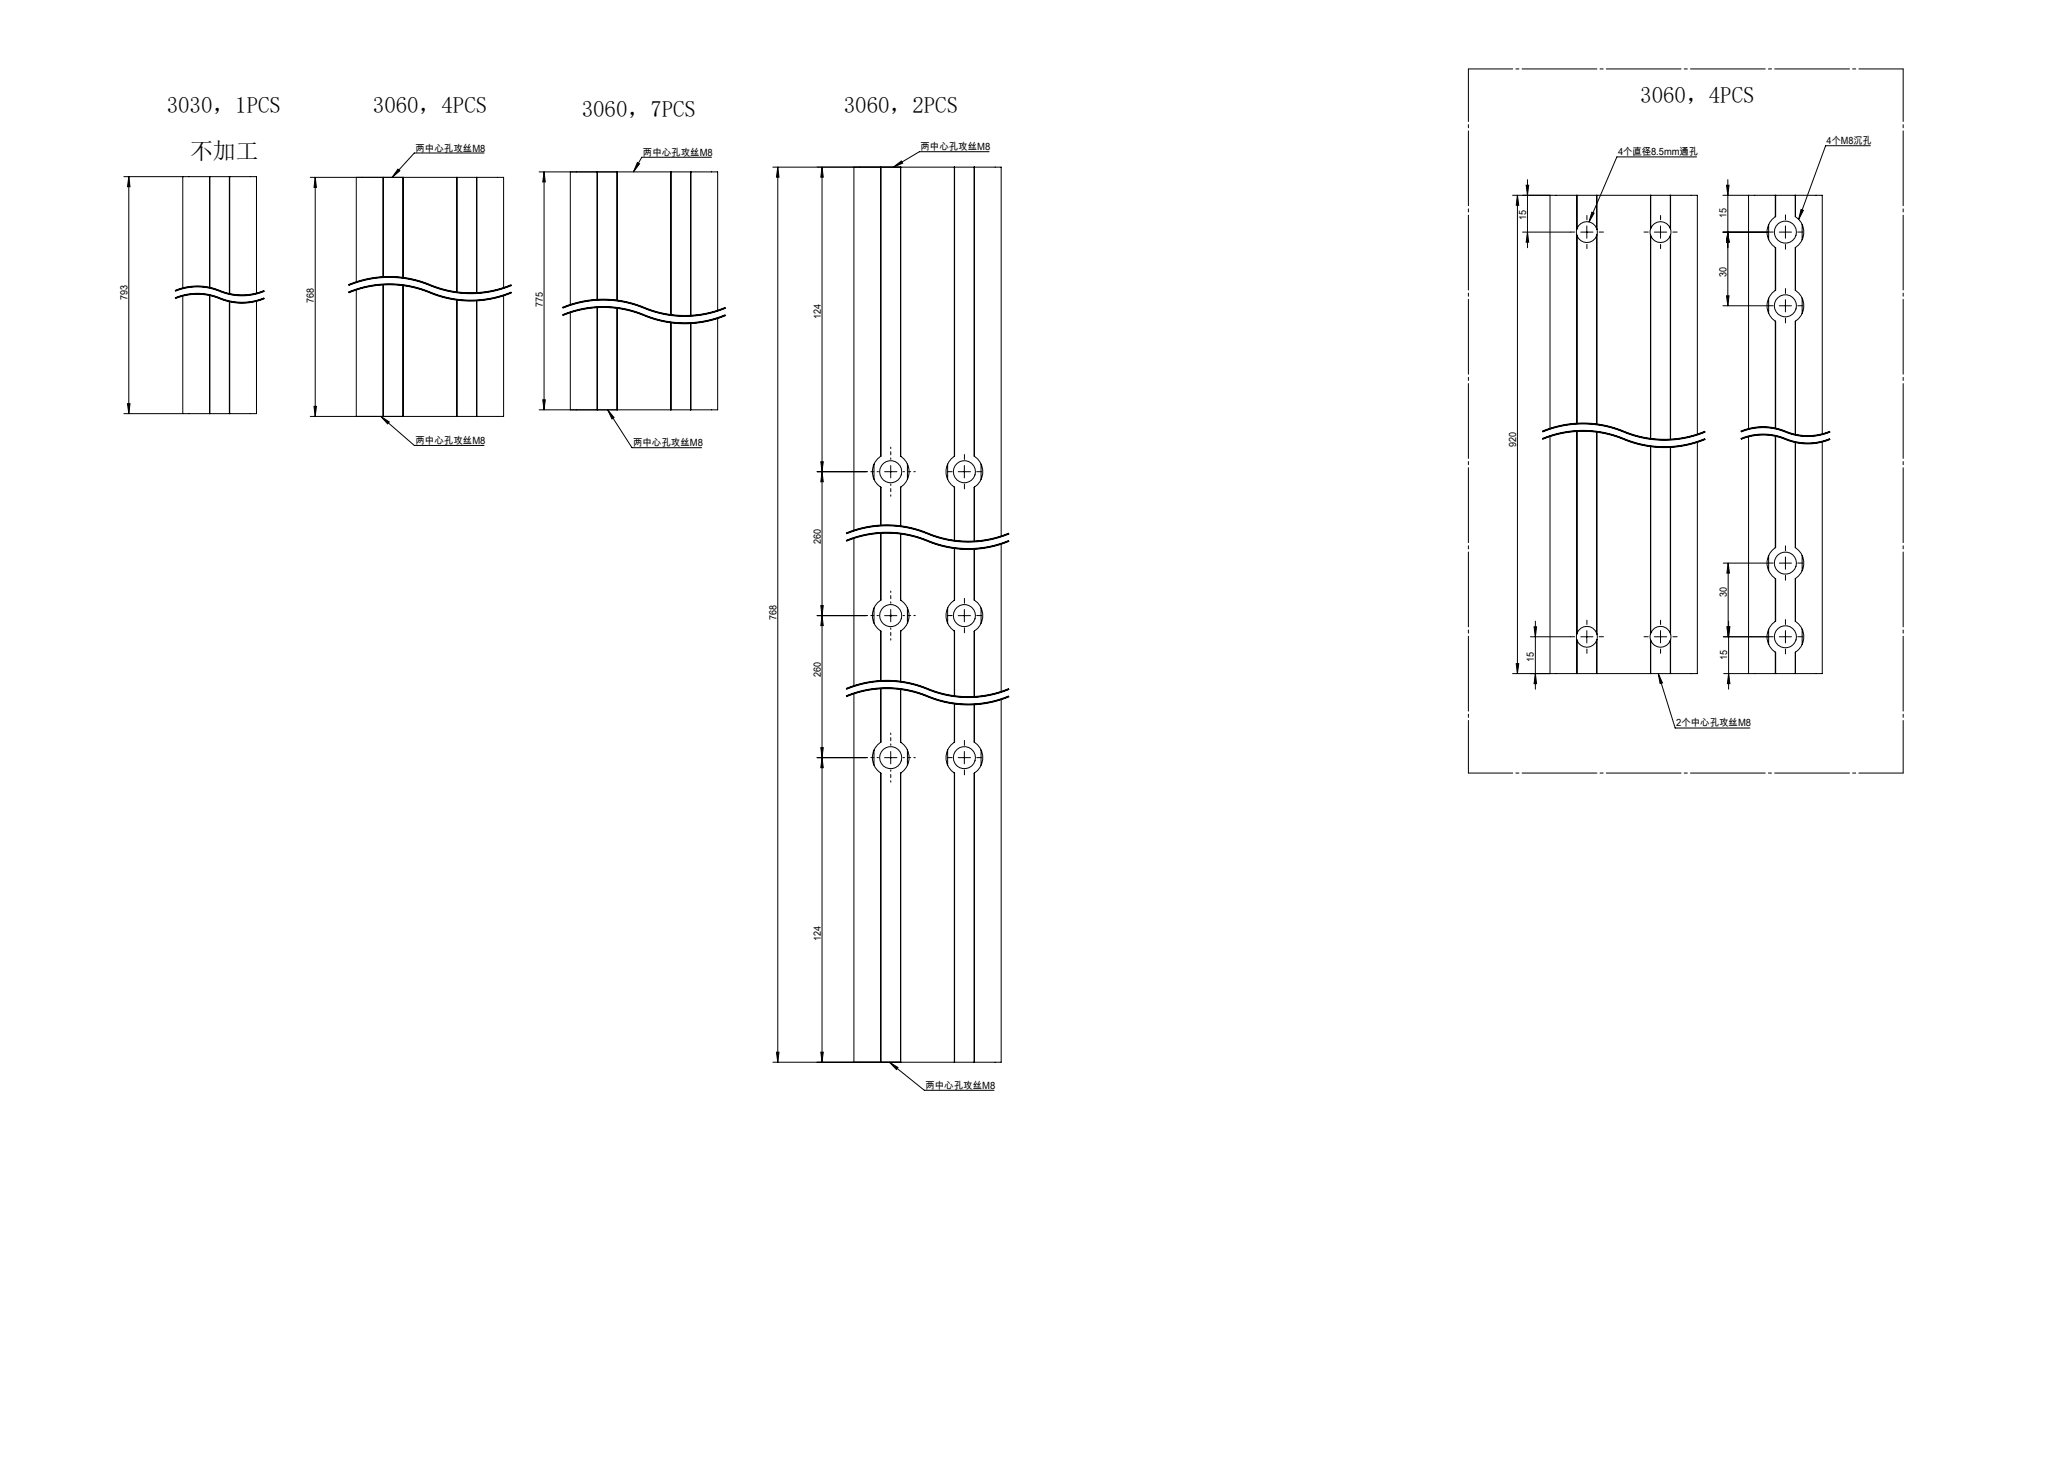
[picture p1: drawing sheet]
<svg xmlns="http://www.w3.org/2000/svg" width="841mm" height="594mm" viewBox="0 0 841 594" stroke-linecap="round" stroke-linejoin="round" font-family="sans-serif">
<g fill="none" stroke="#000" stroke-width=".41">
<path d="M761.7 59.3h-18.2l-11 30M50.4 71.9h24M52.5 71.9l.5 4.1h-1.1zM52.5 71.9v96.5M74.4 71.9h30.1v47.6M74.4 71.9v45.5M85.3 71.9v45.3M85.5 71.9v45.3M93.4 71.9v47.8M93.6 71.9v47.8M126.4 72.2h78.7v45.1M128.4 72.2l.5 4.1h-1z"/>
<path d="M128.4 72.2v97.3M147.6 72.2h-2.5v42.7M156 72.2v40.6M156.1 72.2v40.6M162.1 68.9l.7 .6-3.1 2.7zM164.1 72.2v40.9M164.2 72.2v40.9M186 72.2v46.8M186.1 72.2v46.9M194.1 72.2v47.1M194.2 72.2v47.1M197.1 62.3h-28.4l-9 9.9"/>
<path d="M219.6 70h72.7v56.5M221.6 70l.5 4.1h-1zM221.6 70v96.9M234.8 70h-2.5v54.1M243.2 70v52.1M243.3 70v52.1M251.2 70v52.4M251.4 70v52.4M259.6 66.2l.9 .5-2.5 3.3zM273.2 70v58.3M273.3 70v58.3M281.3 70v58.6"/>
<path d="M281.4 70v58.6M289.8 64h-28.4l-3.4 6M314.7 68h93v150.4M316.8 68l.5 4.1h-1.1zM316.8 68v364.5M334.8 68l.5 4.1h-1zM334.8 68v364.5M350.3 68h-2.5v148M358.7 68v117.8M358.8 68l-.1 117.8M363.9 68l3.2-2.5 .5 .9zM366.7 68l.2 117.8"/>
<path d="M366.9 68v117.8M388.7 68v117.8M388.8 68l-.1 117.8M396.7 68l.1 117.8M396.8 68v117.8M402.8 61.8h-28.4l-10.5 6.2M616 79.5h15.3M618 79.5v194.7M618 79.5l.5 4.1h-1zM621.6 75.4h1l-.5 4.1zM622.1 73.2v27.7M631.3 79.5h60v97.4"/>
<path d="M631.3 79.5v95.1M642.2 79.5v13.9M642.3 79.5v13.5M650.2 79.5v13.5M650.4 79.5v13.9M672.2 79.5v13.9M672.3 79.5v13.5M680.3 79.5v13.5M680.4 79.5v13.9M691 63.9h-32.5l-11.3 26.4M701.7 79.5h10.4M703.2 75.4h1l-.5 4.1z"/>
<path d="M703.7 73.2v51.3M712.1 79.5h30v97.3M712.1 79.5v95.2M723 79.5v8.7M723.2 79.5l-.2 8.7M731.1 79.5l.1 8.7M731.2 79.5v8.7M620.1 94.5h19.4M622.1 94.5l.5 4.1h-1zM642.2 93.4v2.2M642.2 95.6v76.9M642.2 95.6l.1 .4"/>
<path d="M642.3 96a4.3 4.3 0 0 0 4 2.7 4.3 4.3 0 0 0 3.9-2.7M642.3 93a4.2 4.2 0 0 1 4-2.8 4.2 4.2 0 0 1 3.9 2.8M642.3 96v76.5M642.3 93l-.1 .4M643.8 94.5h5M646.3 92v5M648.3 86.4l.9 .4-2 3.5zM650.2 93l.2 .4M650.2 96v76.8M650.4 93.4v2.2M650.4 95.6v77.2M650.4 95.6l-.2 .4"/>
<path d="M672.2 93.4v2.2M672.2 95.6v83.1M672.2 95.6l.1 .4M672.3 93a4.2 4.2 0 0 1 4-2.8 4.2 4.2 0 0 1 4 2.8M672.3 96a4.3 4.3 0 0 0 4 2.7 4.3 4.3 0 0 0 4-2.7M672.3 96v82.7M672.3 93l-.1 .4M673.8 94.5h5M676.3 92v5M680.3 96v83M680.3 93l.1 .4M680.4 93.4v2.2"/>
<path d="M680.4 95.6v83.4M680.4 95.6l-.1 .4M701.7 94.5h18.4M703.7 94.5l.5 4.1h-1zM720.3 91.4v6.2M723 88.2a7.5 7.5 0 0 0 0 12.6M724.6 94.5h5M727.1 92v5M731.2 88.2a7.5 7.5 0 0 1 0 12.6M733.5 85.3l.9 .3-1.9 3.7zM734 91.4v6.2M71.4 118.6a24.6 24.6 0 0 1 20 .7l3.3 .8"/>
<path d="M73.2 117.5l-2 .8M82.1 119.5a23.8 23.8 0 0 0-10.9 1.8M82.1 116.5l-4.8 .1-4.1 .9M82.1 119.5a41.7 41.7 0 0 1 11 2.9 23.4 23.4 0 0 0 14.5-1.1M82.1 116.5l5.5 1M85.5 117.2l1.4 .3a25.9 25.9 0 0 0 18.8 1.6l1.9-.7M85.5 117.2a23.6 23.6 0 0 0-14.2 1.2M87.6 117.5l3.9 1.5M91.5 119a23.4 23.4 0 0 0 14.1 0M107.6 118.3l-2 .7M107.7 118.6l-4.6 1.4-4.9 .4M142 119.2a44.3 44.3 0 0 1 36.2 1.2 43.3 43.3 0 0 0 30.2-1.2"/>
<path d="M142 116.2a44 44 0 0 1 35.7 1M145.1 117.9v51.6h2.5M145.4 117.6l-3.5 1.3M145.4 114.6l-3.5 1.3M149.1 116.6l-3.7 1M149.1 113.6l-3.7 1M153.8 115.8l-4.7 .8M153.8 112.8l-4.7 .8M153.8 115.8a43.3 43.3 0 0 1 18.7 2.1M153.8 112.8a43.3 43.3 0 0 1 17.8 1.8M156 115.8v53.7M156.1 115.8v53.7"/>
<path d="M164.1 116.1v53.4M164.2 116.1a44.5 44.5 0 0 1 11.8 3.3l4.5 1.5 5.5 1.1M164.2 116.1a43.1 43.1 0 0 0-22.3 3M164.2 113.1a66.3 66.3 0 0 1 15.4 4.5l6.4 1.4M164.2 113.1a43.1 43.1 0 0 0-22.3 3M164.2 116.1v53.4M171.6 114.6l.9 .3M172.5 117.9a44 44 0 0 0 35.7 1M172.5 114.9a44.1 44.1 0 0 0 35.7 1M177.7 117.2a43.3 43.3 0 0 0 28 0M208.3 119.1a43.1 43.1 0 0 1-22.3 2.9M208.3 116.1a43.1 43.1 0 0 1-22.3 2.9"/>
<path d="M208.4 116.2l-2.7 1M723 118.2a7.5 7.5 0 0 0 0 12.6M723 100.8v17.4M731.2 118.2a7.5 7.5 0 0 1 0 12.6M731.2 100.8v17.4M71.4 121.6a23.4 23.4 0 0 1 18 0M74.4 120.4v48M85.3 120.1v48.3M85.5 120.2v48.2M85.5 120.2l7.9 2.5M85.5 120.2a23.6 23.6 0 0 0-14.2 1.2M89.4 121.6l.3 .1z"/>
<path d="M89.7 121.7l5 1.4M93.4 122.7v45.7M93.6 122.7v45.7M94.7 123.1l3.5 .3M94.7 120.1l3.5 .3M104.5 122.5v45.9h-30.1M107.6 121.4a23.7 23.7 0 0 1-14.2 1.3M107.7 121.6l-4.6 1.4-4.9 .4M186 122v47.5M186.1 122.1v47.4M194.1 122.3v47.2M194.2 122.3v47.2"/>
<path d="M205.1 120.3v49.2h-78.7M232.3 127.1v39.8h2.5M234.5 126.7l-5.3 1.8M234.5 123.7l-5.3 1.8M236.4 126.2l-1.9 .5M236.4 123.2l-1.9 .5M243.2 125.1v41.8M243.3 125.1v41.8M246.6 122.2a49.9 49.9 0 0 1 19.2 4.6 43.3 43.3 0 0 0 21.6 1.2M246.6 125.2a49.9 49.9 0 0 1 19.2 4.6 43.3 43.3 0 0 0 21.6 1.2M246.7 125.2l-5.7 .2-4.6 .8M246.7 122.2l-5.7 .2-4.6 .8"/>
<path d="M251.2 125.4v41.5M251.4 125.4a54.8 54.8 0 0 1 14 4.1 43.1 43.1 0 0 0 30.1-1.2M251.4 122.4a54.8 54.8 0 0 1 14 4.1l7.8 1.8M251.4 125.4a43.1 43.1 0 0 0-22.3 2.9M251.4 122.4a43.1 43.1 0 0 0-22.3 2.9M251.4 125.4v41.5M253.3 122.5a43.3 43.3 0 0 0-24.2 2.6M253.3 125.5a43.3 43.3 0 0 0-24.2 2.6M253.3 125.5l4.6 1.1a63.9 63.9 0 0 0 15.3 4.5 42.9 42.9 0 0 0 22.2-3M253.3 122.5a74 74 0 0 1 13.5 4.2 42.9 42.9 0 0 0 28.6-1.6M273.2 131.3v35.6M273.3 131.3v35.6"/>
<path d="M281.3 131.6v35.3M281.4 131.6v35.3M292.3 129.5v37.4h-72.7M295.5 125.3a43.1 43.1 0 0 1-22.3 3M295.5 128.5l-3.5 1.3-4.6 1.2M295.5 125.5l-4.4 1.6-3.7 .9M701.7 124.5h18.4M703.2 120.4h1l-.5 4.1zM720.3 121.3v6.3M723 130.8v43.7M723 130.8l.2 43.7M724.6 124.5h5"/>
<path d="M727.1 122v5M731.2 130.8v46.2M731.2 130.8l-.1 46.2M734 121.3v6.3M50.4 168.4h24M51.9 164.4h1.1l-.5 4zM127.9 165.4h1l-.5 4.1zM155.1 169.5l13.6 11.9h28.4M155.1 169.5l3.4 2.3-.6 .8zM221.1 162.8h1l-.5 4.1zM247.5 166.9l9.9 15.4h28.3M247.5 166.9l2.6 3.1-.9 .6z"/>
<path d="M628 178.6a44.4 44.4 0 0 1 36 1l4.5 1.2 3.7 .7M628 175.6a44.3 44.3 0 0 1 36 1l4.5 1.2 3.7 .7M628.1 178.7a44.7 44.7 0 0 1 36.3 1.2l7.8 1.8M631.3 177.6v96.6M631.7 177.6l-3.5 1.3M631.7 174.6l-3.5 1.3M638.1 176.1l-6.4 1.5M638.1 173.1l-6.4 1.5M641.9 175.7l-3.8 .4M642.2 175.5v82.7M642.3 175.5v82.3M642.8 175.6h3.8"/>
<path d="M642.8 172.6h3.8M642.8 175.6l-.9 .1M642.8 172.6l-4.7 .5M646.6 175.6l.9 .1M646.6 172.6l4.7 .5M647.5 175.7l3.8 .4M650.2 175.8v82M650.4 172.8a54.8 54.8 0 0 1 14 4.1l7.8 1.8M650.4 172.8a43.1 43.1 0 0 0-22.3 2.9M650.4 175.8v82.4M651.3 176.1l6.4 1.5M651.3 173.1l6.4 1.5"/>
<path d="M657.7 177.6a51 51 0 0 0 19.2 4.6M657.7 174.6a51 51 0 0 0 19.2 4.6M679.8 179.2h-2.9M689.1 177.7l-4.6 1-4.7 .5M691.3 179.9v94.3h-60M693.5 178.9a42.9 42.9 0 0 1-21.3 2.6M693.5 175.9a42.9 42.9 0 0 1-21.3 2.6M694.4 178.6l-.9 .3M694.4 175.6l-.9 .3M694.5 178.7a43.1 43.1 0 0 1-22.3 3M694.5 175.7a43.1 43.1 0 0 1-22.3 3M694.5 178.9l-5.4 1.8"/>
<path d="M694.5 175.9l-5.4 1.8M708.9 178.6a24.8 24.8 0 0 1 20.2 .7l4.7 .9M708.9 175.6a24.8 24.8 0 0 1 20.2 .7l4.7 .9M709 178.9a23.4 23.4 0 0 1 18.1 0M709 175.9a24.5 24.5 0 0 1 20 .7l1.4 .4M712.1 177.7v96.5M723 177.5v45.5M723.2 177.5l-.2 45.5M723.2 177.5l7.9 2.5M723.2 177.5a23.6 23.6 0 0 0-14.2 1.2M723.2 174.5l1.3 .3a25.9 25.9 0 0 0 18.9 1.6l1.9-.7M723.2 174.5a23.6 23.6 0 0 0-14.2 1.2"/>
<path d="M727.1 178.9l.3 .1zM727.4 179l3 1M730.4 180a23.8 23.8 0 0 0 9.6 .4M730.4 177a23.8 23.8 0 0 0 9.6 .4M742.1 179.8v94.4h-30M745.3 178.6a23.4 23.4 0 0 1-11.5 1.6M745.3 175.6a23.4 23.4 0 0 1-11.5 1.6M745.3 178.7a23.7 23.7 0 0 1-14.2 1.3M745.4 178.9l-5.3 1.5M745.4 175.9l-5.3 1.5M332.8 192h19.9M334.3 188h1l-.5 4z"/>
<path d="M334.8 192l.5 4.1h-1zM356 188.9v6.3M358.7 185.8a7.5 7.5 0 0 0 0 12.5M358.7 198.3v15.7M358.7 198.3l.1 15.7M360.3 192h5M362.8 189.5v5M366.9 185.8a7.5 7.5 0 0 1 0 12.5M366.9 198.3v16M366.9 198.3l-.2 16M369.6 188.9v6.3M385.9 188.9v6.3"/>
<path d="M388.7 185.8a7.5 7.5 0 0 0 0 12.5M388.7 198.3v21.9M388.7 198.3l.1 21.9M390.2 192h5.1M392.7 189.5v5M396.8 185.8a7.5 7.5 0 0 1 0 12.5M396.8 198.3v22.2M396.8 198.3l-.1 22.2M399.6 188.9v6.3M672.2 181.7v76.5M672.3 181.7v76.1M679.8 182.2h-2.9"/>
<path d="M680.3 182v75.8M680.4 182v78.4M689.1 180.7l-4.6 1-4.7 .5M731.1 180l.1 43M731.2 180v43M345.4 219.7l-.9 .3M345.4 216.7l-.9 .3M347.8 219v60.3M357.4 217.2a45.5 45.5 0 0 1 23 4.2 43.3 43.3 0 0 0 28.8-.3M357.4 214.2a47.8 47.8 0 0 1 23.9 4.5 43.3 43.3 0 0 0 27.9-.6M357.4 217.2l-6.5 1.1-6.2 2.1M357.4 214.2l-6.5 1.1-6.2 2.1"/>
<path d="M358.7 217v27.4M358.8 217l-.1 27.4M366.7 217.3l.2 27.1M366.8 214.3a54.8 54.8 0 0 1 14.1 4.1l7.8 1.7M366.8 217.3a54.8 54.8 0 0 1 14.1 4.1l7.8 1.7M366.8 217.3a43.1 43.1 0 0 0-22.2 2.9M366.8 214.3a43.1 43.1 0 0 0-22.2 2.9M366.9 217.3v27.1M367.8 217.2a43.3 43.3 0 0 0-22.4 2.5M367.8 214.2a43.3 43.3 0 0 0-22.4 2.5M367.8 214.2a68.7 68.7 0 0 1 14.5 4.4l1.8 .5M367.8 217.2a70.9 70.9 0 0 1 14.5 4.4"/>
<path d="M384.1 219.1l.9 .2M410.9 217a42.9 42.9 0 0 1-25.9 2.3M410.9 217.2a43.1 43.1 0 0 1-22.2 2.9M411 217.4l-1.7 .7M382.3 221.6l1.8 .5M384.1 222.1l.9 .2M388.7 223.2v21.2M388.8 223.2l-.1 21.2M396.7 223.5l.1 20.9M396.8 223.5v20.9M406.4 221.6a42.9 42.9 0 0 1-21.4 .7M407.7 221.4v60.3"/>
<path d="M410.9 220l-4.5 1.6M410.9 220.2a43.1 43.1 0 0 1-22.2 2.9M411 220.4l-1.7 .7M701.8 229.3h18.3M703.8 229.3l.5 4h-1zM703.8 229.3v29.9M720.3 226.1v6.3M723 223a7.5 7.5 0 0 0 0 12.5M723 235.5v17.5M724.6 229.3h5M727.1 226.8v5M731.2 223a7.5 7.5 0 0 1 0 12.5"/>
<path d="M731.2 235.5v17.5M734 226.1v6.3M332.8 250.6h19.9M334.3 246.5h1l-.5 4.1zM334.8 250.6l.5 4.1h-1zM356 247.5v6.3M358.7 244.4a7.5 7.5 0 0 0 0 12.5M358.7 256.9v20.4M358.7 256.9l.1 20.4M360.3 250.6h5M362.8 248.1v5M366.9 244.4a7.5 7.5 0 0 1 0 12.5"/>
<path d="M366.9 256.9v20.7M366.9 256.9l-.2 20.7M369.6 247.5v6.3M385.9 247.5v6.3M388.7 244.4a7.5 7.5 0 0 0 0 12.5M388.7 256.9v26.5M388.7 256.9l.1 26.5M390.2 250.6h5.1M392.7 248.1v5M396.8 244.4a7.5 7.5 0 0 1 0 12.5M396.8 256.9v26.9M396.8 256.9l-.1 26.9"/>
<path d="M399.6 247.5v6.3M623.3 259.2h16.2M624.8 255.2h1l-.5 4zM625.3 252.9v27.7M642.2 258.2v2.2M642.3 257.8a4.3 4.3 0 0 1 4-2.8 4.3 4.3 0 0 1 3.9 2.8M642.3 257.8l-.1 .4M643.8 259.2h5M646.3 256.7v5.1M650.2 257.8l.2 .4M650.4 258.2v2.2M672.2 258.2v2.2"/>
<path d="M672.3 257.8a4.3 4.3 0 0 1 4-2.8 4.3 4.3 0 0 1 4 2.8M672.3 257.8l-.1 .4M673.8 259.2h5M676.3 256.7v5.1M680.3 257.8v.2M701.8 259.2h18.3M703.3 255.2h1l-.5 4zM703.5 255.2h1l-.5 4zM704 252.9v27.7M720.3 256.1v6.3M723 253a7.5 7.5 0 0 0 0 12.5M724.6 259.2h5"/>
<path d="M727.1 256.7v5.1M731.2 253a7.5 7.5 0 0 1 0 12.5M734 256.1v6.3M345.4 280l-.9 .3M357.4 277.5a47.9 47.9 0 0 1 23.9 4.5 43.3 43.3 0 0 0 27.9-.6M357.4 277.5l-6.5 1.1-6.2 2.1M366.8 277.5a54.8 54.8 0 0 1 14.1 4.1l7.8 1.8M366.8 277.5a43.1 43.1 0 0 0-22.2 3M367.8 277.5a43.3 43.3 0 0 0-22.4 2.5M367.8 277.5a70.8 70.8 0 0 1 14.5 4.4l1.8 .5M616 274.2h15.3M617.5 270.2h1l-.5 4z"/>
<path d="M625.3 274.2l.5 4.1h-1zM642.2 260.4v13.8M642.2 260.4l.1 .3M642.3 260.7a4.2 4.2 0 0 0 4 2.8 4.2 4.2 0 0 0 3.9-2.8M642.3 260.7v13.5M650.2 260.7v13.5M650.4 260.4v13.8M650.4 260.4l-.2 .3M672.2 260.4v13.8M672.2 260.4l.1 .3M672.3 260.7a4.2 4.2 0 0 0 4 2.8 4.2 4.2 0 0 0 4-2.8M672.3 260.7v13.5"/>
<path d="M675.4 274.2l6.8 22.2h30.5M675.4 274.2l1.7 3.8-1 .3zM680.3 260.7v13.5M680.4 260.4v13.8M680.4 260.4l-.1 .3M702 274.2h10.1M704 274.2l.5 4.1h-1zM723 265.5v8.7M723 265.5l.2 8.7M731.2 265.5v8.7M731.2 265.5l-.1 8.7M344.6 283.5a44.7 44.7 0 0 1 36.3 1.1 43.1 43.1 0 0 0 30-1.1"/>
<path d="M345.4 283l-.9 .3M347.8 282.3v150.2h2.5M357.4 280.5a43.3 43.3 0 0 1 21.2 3.5M357.4 280.5l-6.5 1.1-6.2 2.1M358.7 280.3v21.9M358.8 280.3l-.1 21.9M366.7 280.6l.2 21.6M366.9 280.6v21.6M367.8 280.5a43.3 43.3 0 0 0-22.4 2.5M367.8 280.5a70.8 70.8 0 0 1 14.5 4.4l1.8 .5M378.6 284a43.3 43.3 0 0 0 30.6 .4M384.1 285.4l.9 .2"/>
<path d="M384.1 282.4l.9 .2M388.7 286.4v15.8M388.8 286.5l-.1 15.7M396.7 286.8l.1 15.4M396.8 286.8v15.4M404.6 282.4a42.9 42.9 0 0 1-19.6 .2M407.7 284.7v147.8h-93M410.1 284l-.8 .4M410.9 283.3a42.9 42.9 0 0 1-25.9 2.3M410.9 280.3l-6.3 2.1M410.9 280.5a43.1 43.1 0 0 1-22.2 2.9M411 283.7l-.9 .3"/>
<path d="M411 280.7l-1.7 .7M332.8 308.5h19.9M334.3 304.4h1l-.5 4.1zM334.8 308.5l.5 4.1h-1zM356 305.3v6.3M358.7 302.2a7.5 7.5 0 0 0 0 12.5M358.7 314.7v117.8M358.7 314.7l.1 117.8M360.3 308.5h5M362.8 306v5M366.9 302.2a7.5 7.5 0 0 1 0 12.5M366.9 314.7v117.8"/>
<path d="M366.9 314.7l-.2 117.8M369.6 305.3v6.3M385.9 305.3v6.3M388.7 302.2a7.5 7.5 0 0 0 0 12.5M388.7 314.7v117.8M388.7 314.7l.1 117.8M390.2 308.5h5.1M392.7 306v5M396.8 302.2a7.5 7.5 0 0 1 0 12.5M396.8 314.7v117.8M396.8 314.7l-.1 117.8M399.6 305.3v6.3"/>
<path d="M316.2 428.4h1.1l-.5 4.1zM334.3 428.4h1l-.5 4.1zM362.2 432.5l3.5 2.1-.6 .8zM362.2 432.5l14.2 11.4h28.4"/>
<circle cx="727.1" cy="94.5" r="4.5"/>
<circle cx="727.1" cy="124.5" r="4.5"/>
<circle cx="362.8" cy="192" r="4.5"/>
<circle cx="392.8" cy="192.1" r="4.5"/>
<circle cx="727.1" cy="229.3" r="4.5"/>
<circle cx="362.8" cy="250.6" r="4.5"/>
<circle cx="392.8" cy="250.6" r="4.5"/>
<circle cx="727.1" cy="259.3" r="4.5"/>
<circle cx="362.8" cy="308.5" r="4.5"/>
<circle cx="392.8" cy="308.5" r="4.5"/>
</g>
<path d="M89.5 118.4a23.6 23.6 0 0 0-18.2 0M107.6 118.4a23.6 23.6 0 0 1-18.1 0M89.5 121.4a23.6 23.6 0 0 0-18.2 0M107.6 121.4a23.6 23.6 0 0 1-18.1 0M727.1 178.7a23.6 23.6 0 0 0-18.1 0M727.1 175.7a23.6 23.6 0 0 0-18.1 0M745.3 178.7a23.6 23.6 0 0 1-18.2 0M745.3 175.7a23.6 23.6 0 0 1-18.2 0" fill="none" stroke="#000" stroke-width=".41" stroke-dasharray="6.3 1.3 1.3 1.3 5.1" stroke-dashoffset="1.5" stroke-linecap="butt"/>
<g fill="none" stroke="#000" stroke-width=".41" stroke-dasharray="6.3 1.3 1.3 1.3 5.1" stroke-dashoffset="1.4" stroke-linecap="butt">
<path d="M175.1 119.1a43.1 43.1 0 0 0-33.2 0M175.1 116.1a43.1 43.1 0 0 0-33.2 0M208.3 119.1a43.1 43.1 0 0 1-33.2 0M208.3 116.1a43.1 43.1 0 0 1-33.2 0M262.3 128.3a43.1 43.1 0 0 0-33.2 0M262.3 125.3a43.1 43.1 0 0 0-33.2 0M295.5 128.3a43.1 43.1 0 0 1-33.2 0M295.5 125.3a43.1 43.1 0 0 1-33.2 0M661.3 178.7a43.1 43.1 0 0 0-33.2 0M661.3 175.7a43.1 43.1 0 0 0-33.2 0M694.5 178.7a43.1 43.1 0 0 1-33.2 0M694.5 175.7a43.1 43.1 0 0 1-33.2 0"/>
<path d="M377.8 217.2a43.1 43.1 0 0 0-33.2 0M410.9 217.2a43.1 43.1 0 0 1-33.1 0M377.8 220.2a43.1 43.1 0 0 0-33.2 0M410.9 220.2a43.1 43.1 0 0 1-33.1 0M377.8 283.5a43.1 43.1 0 0 0-33.2 0M377.8 280.5a43.1 43.1 0 0 0-33.2 0M410.9 283.5a43.1 43.1 0 0 1-33.1 0M410.9 280.5a43.1 43.1 0 0 1-33.1 0"/>
</g>
<path d="M362.3 250.6h1M362.4 250.3l.7 .7M362.8 250.1v1M363.1 250.3l-.7 .7" fill="none" stroke="#808080" stroke-width=".41"/>
<g fill="none" stroke="#000" stroke-width=".41" stroke-dasharray="30.5 1.3 1.3 1.3">
<path d="M641.3 94.5h-1.8M646.3 89.5v-1.8M646.3 99.5v1.7M651.3 94.5h1.7M671.3 94.5h-1.8M676.3 89.5v-1.8M676.3 99.5v1.7M681.3 94.5h1.7M722.1 94.5h-1.9M727.1 89.5v-2M727.1 99.5v2M732.1 94.5h2"/>
<path d="M727.1 119.5v-2M722.1 124.5h-1.9M727.1 129.5v2M732.1 124.5h2M387.8 192h-2M392.8 187v-2M392.8 197v2M397.8 192h2M722.1 229.2h-1.9M727.1 224.2v-2M727.1 234.2v2M732.1 229.2h2"/>
<path d="M387.8 250.6h-2M392.8 245.6v-2M392.8 255.6v2M397.8 250.6h2M641.3 259.2h-1.8M646.3 254.2v-1.7M651.3 259.2h1.7M671.3 259.2h-1.8M676.3 254.2v-1.7M681.3 259.2h1.7M722.1 259.2h-1.9M727.1 254.2v-2"/>
<path d="M732.1 259.2h2M646.3 264.2v1.8M676.3 264.2v1.8M727.1 264.2v2M387.8 308.4h-2M392.8 303.4v-2M392.8 313.4v2M397.8 308.4h2"/>
</g>
<path d="M357.8 192h-5M362.8 187v-5M362.8 197v5M367.8 192h5M357.8 250.6h-5M362.8 245.6v-5M362.8 255.6v5M367.8 250.6h5M357.8 308.4h-5M362.8 303.4v-5M362.8 313.4v5M367.8 308.4h5" fill="none" stroke="#000" stroke-width=".41" stroke-dasharray="30.5 1.3 1.3 1.3" stroke-dashoffset="29.9"/>
<path d="M598 28.1h177.1M598 314.7h177.1" fill="none" stroke="#000" stroke-width=".41" stroke-dasharray="30.5 1.3 1.3 1.3" stroke-dashoffset="12.4"/>
<path d="M598 28.1v286.6M775.1 28.1v286.6" fill="none" stroke="#000" stroke-width=".41" stroke-dasharray="30.5 1.3 1.3 1.3" stroke-dashoffset="9.1"/>
<g fill="#000">
<path d="M52.5 71.9l.5 4.1h-1.1zM51.9 164.4h1.1l-.5 4zM128.4 72.2l.5 4.1h-1zM127.9 165.4h1l-.5 4.1zM221.6 70l.5 4.1h-1zM221.1 162.8h1l-.5 4.1zM703.5 255.2h1l-.5 4zM704 274.2l.5 4.1h-1zM624.8 255.2h1l-.5 4zM625.3 274.2l.5 4.1h-1zM316.8 68l.5 4.1h-1.1zM316.2 428.4h1.1l-.5 4.1zM334.8 308.5l.5 4.1h-1zM334.3 428.4h1l-.5 4.1zM334.8 250.6l.5 4.1h-1zM334.3 304.4h1l-.5 4.1z"/>
<path d="M162.1 68.9l.7 .6-3.1 2.7zM155.1 169.5l3.4 2.3-.6 .8zM247.5 166.9l2.6 3.1-.9 .6zM259.6 66.2l.9 .5-2.5 3.3zM733.5 85.3l.9 .3-1.9 3.7zM648.3 86.4l.9 .4-2 3.5zM675.4 274.2l1.7 3.8-1 .3zM363.9 68l3.2-2.5 .5 .9zM362.2 432.5l3.5 2.1-.6 .8z"/>
<path d="M618 79.5l.5 4.1h-1zM617.5 270.2h1l-.5 4z"/>
<path d="M703.3 255.2h1l-.5 4zM703.8 229.3l.5 4h-1zM703.7 94.5l.5 4.1h-1zM703.2 75.4h1l-.5 4.1zM703.2 120.4h1l-.5 4.1zM703.7 94.5l.5 4.1h-1zM622.1 94.5l.5 4.1h-1zM621.6 75.4h1l-.5 4.1zM334.3 188h1l-.5 4zM334.8 68l.5 4.1h-1zM334.3 246.5h1l-.5 4.1zM334.8 192l.5 4.1h-1z"/>
</g>
<g font-size="9.3">
<text x="668" y="41.8">3060，4PCS</text>
<text x="67.9" y="46">3030，1PCS</text>
<text x="151.9" y="46">3060，4PCS</text>
<text x="236.9" y="47.6">3060，7PCS</text>
<text x="343.7" y="46">3060，2PCS</text>
<text x="77.4" y="64.6">不加工</text>
</g>
<g font-size="4.1">
<text x="743.9" y="58.7">4个M8沉孔</text>
<text x="169.2" y="61.7">两中心孔攻丝M8</text>
<text x="261.8" y="63.3">两中心孔攻丝M8</text>
<text x="374.9" y="61.1">两中心孔攻丝M8</text>
<text x="659" y="63.3">4个直径8.5mm通孔</text>
<text x="621.5" y="89.5" transform="rotate(-90 621.5 89.5)">15</text>
<text x="703.1" y="88.8" transform="rotate(-90 703.1 88.8)">15</text>
<text x="703.1" y="112.8" transform="rotate(-90 703.1 112.8)">30</text>
<text x="51.9" y="122.3" transform="rotate(-90 51.9 122.3)">793</text>
<text x="127.8" y="123.3" transform="rotate(-90 127.8 123.3)">768</text>
<text x="221" y="125" transform="rotate(-90 221 125)">775</text>
<text x="334.2" y="129.9" transform="rotate(-90 334.2 129.9)">124</text>
<text x="169.2" y="180.7">两中心孔攻丝M8</text>
<text x="257.8" y="181.6">两中心孔攻丝M8</text>
<text x="617.5" y="181.8" transform="rotate(-90 617.5 181.8)">920</text>
<text x="334.2" y="221.7" transform="rotate(-90 334.2 221.7)">260</text>
<text x="703.3" y="243.2" transform="rotate(-90 703.3 243.2)">30</text>
<text x="316.2" y="252.5" transform="rotate(-90 316.2 252.5)">768</text>
<text x="624.7" y="269.3" transform="rotate(-90 624.7 269.3)">15</text>
<text x="703.5" y="268.5" transform="rotate(-90 703.5 268.5)">15</text>
<text x="334.2" y="275.7" transform="rotate(-90 334.2 275.7)">260</text>
<text x="682.6" y="295.8">2个中心孔攻丝M8</text>
<text x="334.2" y="383.3" transform="rotate(-90 334.2 383.3)">124</text>
<text x="376.9" y="443.2">两中心孔攻丝M8</text>
</g>
</svg>
